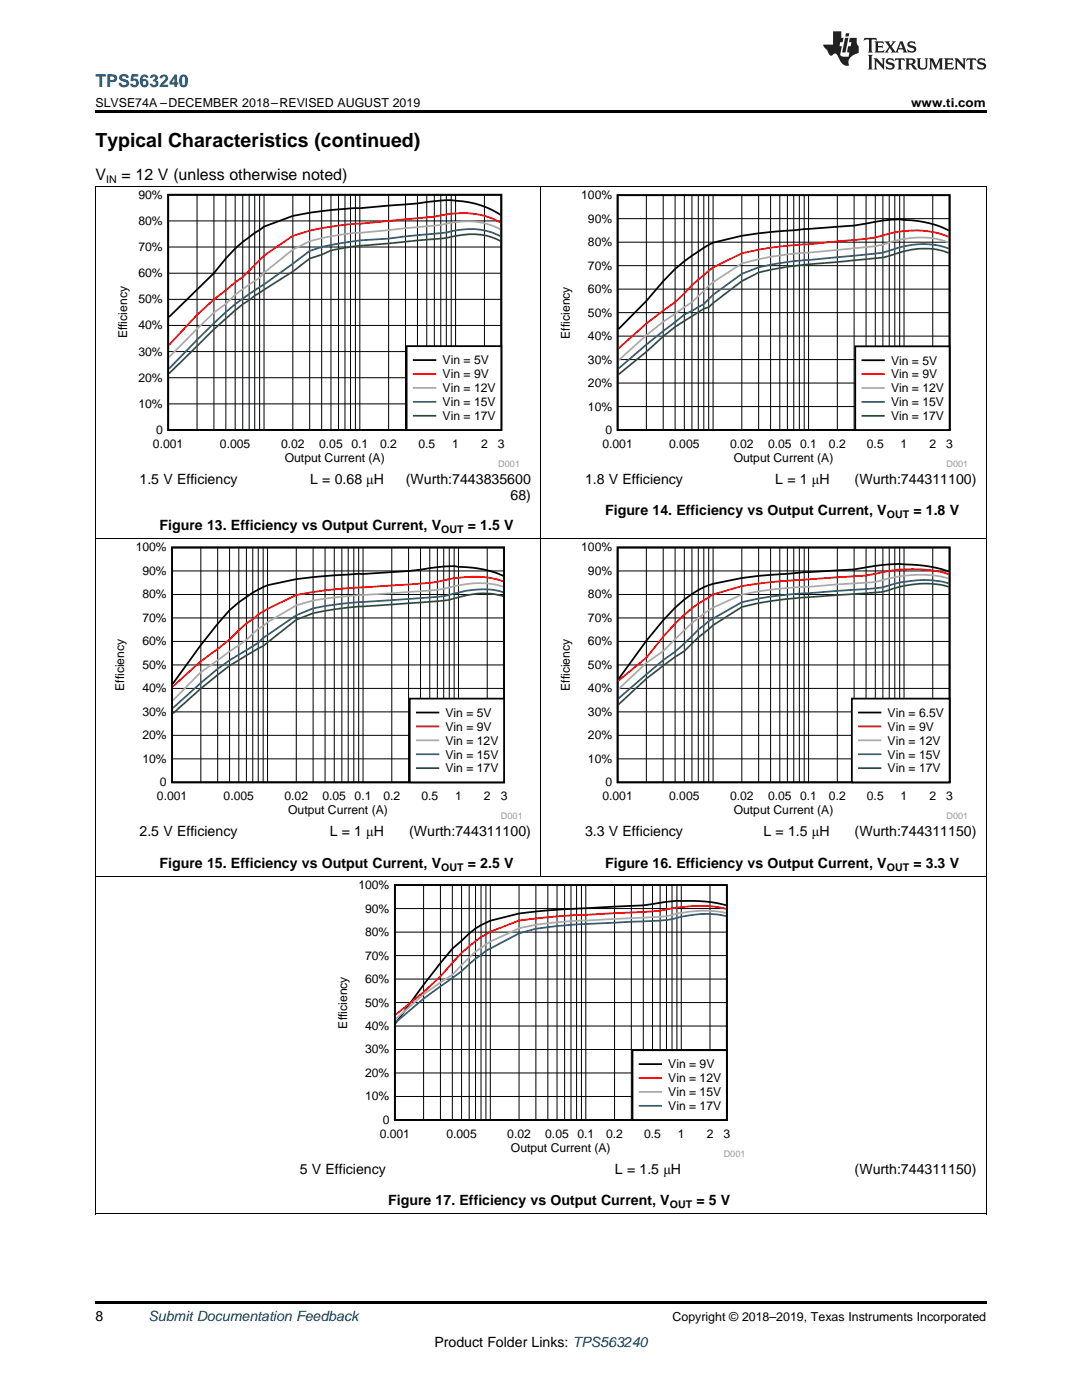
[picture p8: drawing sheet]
<svg xmlns="http://www.w3.org/2000/svg" width="216mm" height="279mm" viewBox="0 0 216 279" stroke-linecap="round" stroke-linejoin="round" font-family="sans-serif">
<path d="M19 242.3h.2zM196.7 242.3h.1zM19 259.7h177.8v.5h-177.8z" fill="#000"/>
<path d="M19.1 174.9v67.4M196.8 174.9v67.4M19 242.3h177.8" fill="none" stroke="#000" stroke-width=".2"/>
<path d="M67.5 175.7h80.9v55.3h-80.9z" fill-rule="evenodd" fill="#fff"/>
<path d="M78.8 176.6h66.2v46.9h-66.2zM144.8 180.7a33.9 33.9 0 0 0-14.6-.3l-1.8 .3-11.5 .6a135.8 135.8 0 0 0-13.3 1l-5.8 1.4a15.5 15.5 0 0 0-5.7 4l-1.8 1.6-2.4 2.9-3.4 4.3-5.5 7.7" fill="none" stroke="#000" stroke-width=".35"/>
<g fill="none" stroke="#000" stroke-width=".2">
<path d="M84.5 176.6v46.9M87.9 176.6v46.9M90.3 176.6v46.9M92.1 176.6v46.9M93.6 176.6v46.9M94.9 176.6v46.9M96 176.6v46.9M97 176.6v46.9M97.8 176.6v46.9M103.6 176.6v46.9M106.9 176.6v46.9M109.3 176.6v46.9"/>
<path d="M111.1 176.6v46.9M112.7 176.6v46.9M113.9 176.6v46.9M115 176.6v46.9M116 176.6v46.9M116.9 176.6v46.9M122.6 176.6v46.9M126 176.6v46.9M128.4 176.6v46.9M130.2 176.6v46.9M131.7 176.6v46.9M133 176.6v46.9"/>
<path d="M134.1 176.6v46.9M135.1 176.6v46.9M135.9 176.6v46.9M141.7 176.6v46.9M78.8 195.4h66.2M78.8 190.7h66.2M78.8 186h66.2M78.8 181.3h66.2M78.8 218.8h66.2M78.8 214.1h66.2M78.8 209.5h66.2M78.8 204.8h66.2"/>
<path d="M78.8 200.1h66.2"/>
</g>
<path d="M144.8 181.4a28.2 28.2 0 0 0-13.1 .4l-14.8 .8a119.3 119.3 0 0 0-13.3 1.1l-5.8 2.2a26.7 26.7 0 0 0-7.5 6.3l-2.4 2.7-3.4 3.1-5.5 4.5" fill="none" stroke="#f00" stroke-width=".35"/>
<path d="M144.8 182.2a24.4 24.4 0 0 0-11.8 .7l-16.1 .8a73.9 73.9 0 0 0-13.3 1.6l-5.8 2.6-.8 .6a19.1 19.1 0 0 0-4.9 4.1l-1.8 2-5.8 3.8-5.5 5" fill="none" stroke="#aaa" stroke-width=".35"/>
<path d="M144.8 182.8a20.8 20.8 0 0 0-10.7 .6l-2.4 .3-19 1a42.8 42.8 0 0 0-9.1 1.6l-6.6 3.5-2.1 1.5a42.1 42.1 0 0 1-7 5.6l-3.4 2.4-5.5 4.7" fill="none" stroke="#295c75" stroke-width=".35"/>
<path d="M126.2 209.6h18.8v13.9h-18.8z" fill-rule="evenodd" fill="#fff"/>
<path d="M126.2 209.6h18.8v13.9h-18.8zM127.6 212.4h4.3" fill="none" stroke="#000" stroke-width=".35"/>
<path d="M127.6 215.1h4.3" fill="none" stroke="#f00" stroke-width=".35"/>
<path d="M127.6 217.9h4.3" fill="none" stroke="#aaa" stroke-width=".35"/>
<path d="M127.6 220.7h4.3" fill="none" stroke="#295c75" stroke-width=".35"/>
<path d="M19.1 107.5v67.4M107.9 107.5v67.4M196.8 107.5v67.4M19 174.9h177.8" fill="none" stroke="#000" stroke-width=".2"/>
<path d="M23 108.3h81v55.3h-81z" fill-rule="evenodd" fill="#fff"/>
<path d="M34.3 109.3h66.3v46.8h-66.3zM100.4 114.9a21.1 21.1 0 0 0-8.9-1.8l-.9-.1-2.1 .1-7 .9-9.1 .6a132.7 132.7 0 0 0-13.3 1l-5.7 1.2-.9 .4a27 27 0 0 0-9.1 7.3l-3.3 4.2-5.6 7.7" fill="none" stroke="#000" stroke-width=".35"/>
<g fill="none" stroke="#000" stroke-width=".2">
<path d="M34.3 118.6h66.3M34.3 113.9h66.3M40.1 109.3v46.8M43.4 109.3v46.8M45.8 109.3v46.8M47.7 109.3v46.8M49.2 109.3v46.8M50.4 109.3v46.8M51.5 109.3v46.8M52.5 109.3v46.8M53.4 109.3v46.8M59.1 109.3v46.8"/>
<path d="M62.5 109.3v46.8M64.9 109.3v46.8M66.7 109.3v46.8M68.2 109.3v46.8M69.5 109.3v46.8M70.6 109.3v46.8M71.6 109.3v46.8M72.4 109.3v46.8M78.2 109.3v46.8M81.5 109.3v46.8M83.9 109.3v46.8M85.8 109.3v46.8"/>
<path d="M87.3 109.3v46.8M88.5 109.3v46.8M89.6 109.3v46.8M90.6 109.3v46.8M91.5 109.3v46.8M97.2 109.3v46.8M34.3 137.4h66.3M34.3 132.7h66.3M34.3 128h66.3M34.3 123.3h66.3M34.3 151.4h66.3M34.3 146.8h66.3"/>
<path d="M34.3 142.1h66.3"/>
</g>
<path d="M100.4 116a20.7 20.7 0 0 0-11.9-.2 32.9 32.9 0 0 1-7 .8l-9.1 .6a83.2 83.2 0 0 0-13.3 1.5l-5.7 2.8-1.9 1.1-1.1 1-1.2 .8-3.4 3.2-5.7 4.4-5.6 5" fill="none" stroke="#f00" stroke-width=".35"/>
<path d="M100.4 117.1a18.3 18.3 0 0 0-10.8 .1 32.4 32.4 0 0 1-8.1 .9l-13.3 1a40.7 40.7 0 0 0-9.1 1.7l-5.7 3.4-.9 .7-1 .6a22.2 22.2 0 0 1-5.7 4.5l-5.7 4.2-5.6 5.6" fill="none" stroke="#aaa" stroke-width=".35"/>
<path d="M100.4 118.2a16.3 16.3 0 0 0-9.8 .3 40.1 40.1 0 0 1-9.1 1l-12 .9-4.6 .5-2.4 .5-3.4 1.4-6.6 4.5-1 1-2.3 1.5a43.8 43.8 0 0 0-9.1 6.5l-5.6 5" fill="none" stroke="#295c75" stroke-width=".35"/>
<path d="M100.4 119a15.5 15.5 0 0 0-9.8 .4 48 48 0 0 1-9.1 1l-12 .9-7 1.1-3.4 1.3-6.6 5.2-3.3 1.9a46.4 46.4 0 0 0-9.1 6.6l-5.6 5" fill="none" stroke="#286b49" stroke-width=".35"/>
<path d="M81.8 139.4h18.8v16.7h-18.8z" fill-rule="evenodd" fill="#fff"/>
<path d="M81.8 139.4h18.8v16.7h-18.8zM83.2 142.2h4.3" fill="none" stroke="#000" stroke-width=".35"/>
<path d="M83.2 145h4.3" fill="none" stroke="#f00" stroke-width=".35"/>
<path d="M83.2 147.7h4.3" fill="none" stroke="#aaa" stroke-width=".35"/>
<path d="M83.2 150.5h4.3" fill="none" stroke="#295c75" stroke-width=".35"/>
<path d="M83.2 153.3h4.3" fill="none" stroke="#286b49" stroke-width=".35"/>
<path d="M111.9 108.3h81v55.3h-81z" fill-rule="evenodd" fill="#fff"/>
<path d="M123.2 109.3h66.3v46.8h-66.3zM189.3 114.1a33 33 0 0 0-16.5-.9l-2.4 .4-9.9 .6-4.9 .4a65.8 65.8 0 0 0-14.2 2.2 22.7 22.7 0 0 0-9.1 7l-3.3 4.1-5.6 7.6" fill="none" stroke="#000" stroke-width=".35"/>
<g fill="none" stroke="#000" stroke-width=".2">
<path d="M123.2 118.6h66.3M123.2 113.9h66.3M129 109.3v46.8M132.3 109.3v46.8M134.7 109.3v46.8M136.6 109.3v46.8M138.1 109.3v46.8M139.3 109.3v46.8M140.4 109.3v46.8M141.4 109.3v46.8M142.3 109.3v46.8M148 109.3v46.8"/>
<path d="M151.4 109.3v46.8M153.8 109.3v46.8M155.6 109.3v46.8M157.1 109.3v46.8M158.4 109.3v46.8M159.5 109.3v46.8M160.5 109.3v46.8M161.3 109.3v46.8M167.1 109.3v46.8M170.4 109.3v46.8M172.8 109.3v46.8M174.7 109.3v46.8"/>
<path d="M176.2 109.3v46.8M177.4 109.3v46.8M178.5 109.3v46.8M179.5 109.3v46.8M180.4 109.3v46.8M186.1 109.3v46.8M123.2 137.4h66.3M123.2 132.7h66.3M123.2 128h66.3M123.2 123.3h66.3M123.2 151.4h66.3M123.2 146.8h66.3"/>
<path d="M123.2 142.1h66.3"/>
</g>
<path d="M189.3 114.6a27.2 27.2 0 0 0-14.6-.1l-1.9 .4-11.5 .7a126.1 126.1 0 0 0-13.3 1.4l-5.7 1.6-.9 .6a30.5 30.5 0 0 0-9.1 7.9l-3.3 4.2-5.6 4.6" fill="none" stroke="#f00" stroke-width=".35"/>
<path d="M189.3 115.5a24.8 24.8 0 0 0-14.6 .7l-13.4 .9a77.3 77.3 0 0 0-13.3 1.6l-5.7 2.6-1.9 1.2a35.3 35.3 0 0 0-5.7 5.1l-2.4 2.3-3.3 2.4-5.6 5.2" fill="none" stroke="#aaa" stroke-width=".35"/>
<path d="M189.3 116.4a21.4 21.4 0 0 0-13.1 .8l-14.9 1.2a69.7 69.7 0 0 0-13.3 1.8l-6.6 3.8a36.1 36.1 0 0 0-4.8 4.4l-1.9 1.7-2.4 1.6-8.9 7.7" fill="none" stroke="#295c75" stroke-width=".35"/>
<path d="M189.3 117.1a19 19 0 0 0-11.9 .6l-1.2 .4-14.9 1.1a71.5 71.5 0 0 0-13.3 1.9l-5.7 3.7-.9 .8a32.7 32.7 0 0 0-4.8 4.3 75.6 75.6 0 0 0-13.2 10.7" fill="none" stroke="#286b49" stroke-width=".35"/>
<path d="M170 139.4h19.5v16.7h-19.5z" fill-rule="evenodd" fill="#fff"/>
<path d="M170 139.4h19.5v16.7h-19.5zM171.4 142.2h4.3" fill="none" stroke="#000" stroke-width=".35"/>
<path d="M171.4 145h4.3" fill="none" stroke="#f00" stroke-width=".35"/>
<path d="M171.4 147.7h4.3" fill="none" stroke="#aaa" stroke-width=".35"/>
<path d="M171.4 150.5h4.3" fill="none" stroke="#295c75" stroke-width=".35"/>
<path d="M171.4 153.3h4.3" fill="none" stroke="#286b49" stroke-width=".35"/>
<path d="M19.1 37.3v70.3M107.9 37.3v70.3M196.8 37.3v70.3M19 107.5h177.8" fill="none" stroke="#000" stroke-width=".2"/>
<path d="M23.6 37.9h79.8v55.4h-79.8z" fill-rule="evenodd" fill="#fff"/>
<path d="M33.6 38.9h66.4v46.9h-66.4zM99.8 42.9a19.1 19.1 0 0 0-13.1-2.7l-3.4 .4-11.5 1a76.2 76.2 0 0 0-13.4 1.5l-5.7 2.1-1.9 1.3a31.9 31.9 0 0 0-8.1 8l-9 8.8" fill="none" stroke="#000" stroke-width=".35"/>
<g fill="none" stroke="#000" stroke-width=".2">
<path d="M39.3 38.9v46.9M42.7 38.9v46.9M45.1 38.9v46.9M46.9 38.9v46.9M48.4 38.9v46.9M49.7 38.9v46.9M50.8 38.9v46.9M51.8 38.9v46.9M52.7 38.9v46.9M58.4 38.9v46.9M61.8 38.9v46.9M64.2 38.9v46.9"/>
<path d="M66 38.9v46.9M67.6 38.9v46.9M68.8 38.9v46.9M69.9 38.9v46.9M70.9 38.9v46.9M71.8 38.9v46.9M77.5 38.9v46.9M80.9 38.9v46.9M83.3 38.9v46.9M85.2 38.9v46.9M86.7 38.9v46.9M88 38.9v46.9"/>
<path d="M89.1 38.9v46.9M90 38.9v46.9M90.9 38.9v46.9M96.7 38.9v46.9M33.6 59.7h66.4M33.6 54.5h66.4M33.6 49.3h66.4M33.6 44.1h66.4M33.6 75.4h66.4M33.6 70.2h66.4M33.6 65h66.4M33.6 80.6h66.4"/>
</g>
<path d="M99.8 44.4a16.1 16.1 0 0 0-11.8-1.4l-1.3 .2-14.9 1.5a50.7 50.7 0 0 0-13.4 2.4l-5.7 3.9-.9 .9a30.1 30.1 0 0 1-4.9 4.5l-4.2 3.4-3.4 3-5.6 6" fill="none" stroke="#f00" stroke-width=".35"/>
<path d="M99.8 45.8a15 15 0 0 0-10.7-1.2l-2.4 .4-16.8 1.6-3.9 .6-4.2 .9-3.4 1.7-5.7 4.6-.9 1-4.9 3.4-1.8 1.8-2.4 1.8-9 8.9" fill="none" stroke="#aaa" stroke-width=".35"/>
<path d="M99.8 47.2a13.9 13.9 0 0 0-10.7-.8l-11.6 1.2-5.7 .4-3 .4a35.7 35.7 0 0 0-7 1.7 141.6 141.6 0 0 1-12.1 8.6 40.3 40.3 0 0 0-7 5.8l-9 9.1" fill="none" stroke="#295c75" stroke-width=".35"/>
<path d="M99.8 48.1a12.2 12.2 0 0 0-8.9-1l-2.9 .5-17.1 1.5-4.9 .9-1.8 .8-2.4 .8-3.4 2.6-7.6 4.8-1.1 .9a45.8 45.8 0 0 0-7 5.8l-9 8.8" fill="none" stroke="#286b49" stroke-width=".35"/>
<path d="M81.1 69.1h18.9v16.7h-18.9z" fill-rule="evenodd" fill="#fff"/>
<path d="M81.1 69.1h18.9v16.7h-18.9zM82.6 71.9h4.3" fill="none" stroke="#000" stroke-width=".35"/>
<path d="M82.6 74.6h4.3" fill="none" stroke="#f00" stroke-width=".35"/>
<path d="M82.6 77.4h4.3" fill="none" stroke="#aaa" stroke-width=".35"/>
<path d="M82.6 80.2h4.3" fill="none" stroke="#295c75" stroke-width=".35"/>
<path d="M82.6 83h4.3" fill="none" stroke="#286b49" stroke-width=".35"/>
<path d="M111.9 38h81v55.3h-81z" fill-rule="evenodd" fill="#fff"/>
<path d="M123.2 39h66.3v46.8h-66.3zM189.3 46a24.2 24.2 0 0 0-16.5-1.4l-2.4 .4-14.8 1.1a65.7 65.7 0 0 0-13.3 2.3 39.2 39.2 0 0 0-13.3 11.7l-5.6 5.6" fill="none" stroke="#000" stroke-width=".35"/>
<g fill="none" stroke="#000" stroke-width=".2">
<path d="M129 39v46.8M132.3 39v46.8M134.7 39v46.8M136.6 39v46.8M138.1 39v46.8M139.3 39v46.8M140.4 39v46.8M141.4 39v46.8M142.3 39v46.8M148 39v46.8M151.4 39v46.8M153.8 39v46.8"/>
<path d="M155.6 39v46.8M157.1 39v46.8M158.4 39v46.8M159.5 39v46.8M160.5 39v46.8M161.3 39v46.8M167.1 39v46.8M170.4 39v46.8M172.8 39v46.8M174.7 39v46.8M176.2 39v46.8M177.4 39v46.8"/>
<path d="M178.5 39v46.8M179.5 39v46.8M180.4 39v46.8M186.1 39v46.8M123.2 57.7h66.3M123.2 53h66.3M123.2 48.3h66.3M123.2 43.6h66.3M123.2 76.4h66.3M123.2 71.8h66.3M123.2 67.1h66.3M123.2 62.4h66.3"/>
<path d="M123.2 81.1h66.3"/>
</g>
<path d="M189.3 47.3a19 19 0 0 0-13.1-.3 38.6 38.6 0 0 1-9.1 1.2l-5.8 .6a69.7 69.7 0 0 0-13.3 1.8l-5.7 2.8-4.2 3.5-3.4 3.4-5.7 4.3-5.6 5" fill="none" stroke="#f00" stroke-width=".35"/>
<path d="M189.3 48.4a17.8 17.8 0 0 0-13.1 .4l-1.5 .3-13.4 1.3a62 62 0 0 0-13.3 2.2l-5.7 3.7-4.2 4-1.5 1a78.9 78.9 0 0 0-13.2 10.6" fill="none" stroke="#aaa" stroke-width=".35"/>
<path d="M189.3 49.6a16.1 16.1 0 0 0-11.9 .4 35.6 35.6 0 0 1-7 1l-13.3 1.3a32.1 32.1 0 0 0-9.1 2.4l-5.7 4.1-1.9 1.9-3.8 2.1-7.6 6-5.6 4.8" fill="none" stroke="#295c75" stroke-width=".35"/>
<path d="M189.3 50.5a14.9 14.9 0 0 0-10.8 .2 16 16 0 0 1-5.7 1l-13.3 1.2-5.7 .9-2.4 .6-3.4 1.7-5.7 4.4-.9 .8-1 .3-1.1 .7a53.9 53.9 0 0 0-10.3 7.9l-5.6 4.5" fill="none" stroke="#286b49" stroke-width=".35"/>
<path d="M170.7 69.1h18.8v16.7h-18.8z" fill-rule="evenodd" fill="#fff"/>
<path d="M170.7 69.1h18.8v16.7h-18.8zM172.1 71.9h4.3" fill="none" stroke="#000" stroke-width=".35"/>
<path d="M172.1 74.7h4.3" fill="none" stroke="#f00" stroke-width=".35"/>
<path d="M172.1 77.4h4.3" fill="none" stroke="#aaa" stroke-width=".35"/>
<path d="M172.1 80.2h4.3" fill="none" stroke="#295c75" stroke-width=".35"/>
<path d="M172.1 83h4.3" fill="none" stroke="#286b49" stroke-width=".35"/>
<path d="M19 37.2h177.8" fill="none" stroke="#000" stroke-width=".2"/>
<path d="M19 22h177.8v.5h-177.8z" fill="#000"/>
<g fill="#231f20">
<path d="M172.5 7.6l-.1 .5 .4-.2h.6v.1v2.1l-.2 .4h.9l-.2-.4v-2.1l.1-.1h.5l.5 .2-.2-.5zM174.5 8.3l.2 .3v1.5l-.2 .4h1.8l.2-.6a1.04 1.04 0 0 1-1.3 .2v-.7h.6l.3 .2v-.6l-.3 .2h-.6v-.6l.8-.1 .4 .3-.2-.5zM176.5 8.3l.9 1.1-.9 1.1h.8l-.2-.2 .4-.7 .5 .7-.2 .2h1.5l-.2-.2 .2-.4h.9l.1 .4-.2 .2h1l-.3-.3-.7-1.9h-.5l-.9 2-.8-1 .9-1h-.8l.1 .3-.4 .5-.3-.6 .1-.2zM179.7 8.6l.4 1h-.7zM181.3 8.4a.63 .63 0 0 0-.2 .7 .63 .63 0 0 0 .6 .4l.6 .2 .1 .2a.75 .75 0 0 1-.7 .4 .75 .75 0 0 1-.6-.5l.1 .7 .1-.1a1.11 1.11 0 0 0 1.5-.6 1.13 1.13 0 0 0-1.2-.8l-.1-.4a1.04 1.04 0 0 1 1.2 .2l-.2-.5-.2 .1-.4-.2zM173.2 10.9l.2 .4v2.2l-.2 .4h1l-.3-.4v-2.2l.3-.4zM174.3 11.6l.3 .4v1.5l-.3 .4h.8l-.2-.4v-1.3l1.5 1.7v-1.9l.2-.4h-.7l.2 .4v.9l-1.1-1.3zM177 11.8a.62 .62 0 0 0-.2 .7 .62 .62 0 0 0 .6 .4l.6 .1 .1 .3a.76 .76 0 0 1-.7 .3 .76 .76 0 0 1-.7-.4l.2 .7 .1-.1a1.11 1.11 0 0 0 1.5-.6 1.13 1.13 0 0 0-1.2-.8l-.1-.4a1.04 1.04 0 0 1 1.2 .2l-.2-.6-.2 .1-.5-.1zM178.7 11.6l-.2 .6a.61 .61 0 0 1 .8-.3v1.6l-.2 .4h.9l-.2-.4v-1.6a.63 .63 0 0 1 .7 .3l-.1-.6zM180.6 11.6l.3 .4v1.5l-.3 .4h1l-.2-.2-.1-.8 .6 .2a.76 .76 0 0 0 1.2 .7l-1-1a.58 .58 0 0 0 .6-.5 .58 .58 0 0 0-.5-.6zM181.4 11.9h.1a.45 .45 0 0 1 .5 .1 .45 .45 0 0 1 .1 .5l-.8 .2zM182.9 11.6l.2 .2a2.17 2.17 0 0 0 .3 1.9 .99 .99 0 0 0 1.6-.6v-1.1l.2-.4h-.7l.2 .2a1.92 1.92 0 0 1-.2 1.8 .6 .6 0 0 1-.9-.5v-1.1l.2-.4zM185.4 11.6l.2 .4v1.5l-.2 .4h.7l-.2-.4v-1.4l.8 1.8 .8-1.8v1.4l-.2 .4h.9l-.2-.4v-1.5l.2-.4h-.8l-.6 1.5-.6-1.5zM188.4 11.6l.2 .4v1.5l-.2 .4h1.8l.1-.6a1.04 1.04 0 0 1-1.2 .1v-.6h.5l.4 .2v-.6l-.4 .2h-.5v-.7h.8l.3 .3-.1-.6zM190.5 11.6l.2 .4v1.5l-.2 .4h.7l-.2-.4v-1.3l1.5 1.7v-1.9l.2-.4h-.7l.2 .4v.9l-1.1-1.3zM192.9 11.6l-.1 .6a.61 .61 0 0 1 .7-.3l.1 1.6-.3 .4h1l-.3-.4 .1-1.6a.63 .63 0 0 1 .7 .3l-.1-.6zM195.2 11.8a.62 .62 0 0 0-.2 .7 .62 .62 0 0 0 .6 .4l.6 .1 .1 .3a.76 .76 0 0 1-.7 .3 .76 .76 0 0 1-.6-.4l.1 .7 .1-.1a1.11 1.11 0 0 0 1.6-.6 1.13 1.13 0 0 0-1.3-.8l-.1-.4a1.04 1.04 0 0 1 1.2 .2l-.1-.6-.2 .1-.5-.1z"/>
<path d="M166.2 6.3v2.6h-1.9v.4l.8 .9a.91 .91 0 0 0 1 .8 .56 .56 0 0 1 .5-.3 .56 .56 0 0 1 .5 .3l.4 .8a1.53 1.53 0 0 0 1.9 1.2 1.54 1.54 0 0 1 1-2.1l.9-.3v-1.4a1.52 1.52 0 0 1-.4-1.6h-1.3l-.2 .8h.5l-.2 .8h-.5l-.1 1v.2l.4 .1-.2 .8a1.93 1.93 0 0 1-1.6-.3l.3-1.8h-.5l.2-.8h.4l.2-.8h-.4v-1.3zM168.6 7.6l-.6 2.9h.7l.6-2.9zM168.8 6.6l-.1 .7h.6l.2-.7z"/>
</g>
<text font-size="3.9" x="19" y="29.3">Typical Characteristics (continued)</text>
<text font-size="3.5" fill="#00f" x="19" y="17.3">TPS563240</text>
<g font-size="3.2">
<text x="19" y="36">V</text>
<text x="24.2" y="36">= 12 V (unless otherwise noted)</text>
</g>
<g font-size="2.8">
<text x="27.8" y="96.5">1.5 V Efficiency</text>
<text x="61.9" y="96.5">L = 0.68 μH</text>
<text x="81" y="96.5">(Wurth:7443835600</text>
<text x="101.9" y="99.7">68)</text>
<text x="116.7" y="96.5">1.8 V Efficiency</text>
<text x="154.7" y="96.5">L = 1 μH</text>
<text x="170.5" y="96.5">(Wurth:744311100)</text>
<text x="31.9" y="105.8">Figure 13. Efficiency vs Output Current, V</text>
<text x="93.3" y="105.8">= 1.5 V</text>
<text x="120.8" y="102.9">Figure 14. Efficiency vs Output Current, V</text>
<text x="182.2" y="102.9">= 1.8 V</text>
<text x="27.8" y="166.8">2.5 V Efficiency</text>
<text x="65.8" y="166.8">L = 1 μH</text>
<text x="81.6" y="166.8">(Wurth:744311100)</text>
<text x="116.7" y="166.8">3.3 V Efficiency</text>
<text x="152.3" y="166.8">L = 1.5 μH</text>
<text x="170.5" y="166.8">(Wurth:744311150)</text>
<text x="31.9" y="173.2">Figure 15. Efficiency vs Output Current, V</text>
<text x="93.3" y="173.2">= 2.5 V</text>
<text x="120.8" y="173.2">Figure 16. Efficiency vs Output Current, V</text>
<text x="182.2" y="173.2">= 3.3 V</text>
<text x="59.8" y="234.2">5 V Efficiency</text>
<text x="122.7" y="234.2">L = 1.5 μH</text>
<text x="170.5" y="234.2">(Wurth:744311150)</text>
<text x="77.5" y="240.6">Figure 17. Efficiency vs Output Current, V</text>
<text x="139" y="240.6">= 5 V</text>
<text x="19" y="263.6">8</text>
<text x="86.7" y="268.9">Product Folder Links: TPS563240</text>
</g>
<text font-size="2.8" fill="#0000c8" x="29.6" y="263.6">Submit Documentation Feedback</text>
<g font-size="2.5">
<text x="19" y="21.4">SLVSE74A –DECEMBER 2018–REVISED AUGUST 2019</text>
<text x="181.8" y="21.4">www.ti.com</text>
<text x="134.2" y="263.6">Copyright © 2018–2019, Texas Instruments Incorporated</text>
</g>
<g font-size="2.4">
<text x="27.6" y="39.7">90%</text>
<text x="116" y="39.7">100%</text>
<text x="27.6" y="44.9">80%</text>
<text x="117.3" y="44.4">90%</text>
<text x="27.6" y="50.1">70%</text>
<text x="117.3" y="53.8">70%</text>
<text x="117.3" y="49.1">80%</text>
<text x="27.6" y="55.3">60%</text>
<text x="117.3" y="58.5">60%</text>
<text x="27.6" y="65.7">40%</text>
<text x="27.6" y="60.5">50%</text>
<text x="117.3" y="63.2">50%</text>
<text x="25.3" y="67.6" transform="rotate(-90 25.3 67.6)">Efficiency</text>
<text x="27.6" y="71">30%</text>
<text x="113.7" y="67.6" transform="rotate(-90 113.7 67.6)">Efficiency</text>
<text x="117.3" y="67.9">40%</text>
<text x="27.6" y="76.2">20%</text>
<text x="88.3" y="72.7">Vin = 5V</text>
<text x="88.3" y="75.5">Vin = 9V</text>
<text x="117.3" y="77.2">20%</text>
<text x="117.3" y="72.6">30%</text>
<text x="177.8" y="72.7">Vin = 5V</text>
<text x="177.8" y="75.5">Vin = 9V</text>
<text x="27.6" y="81.4">10%</text>
<text x="88.3" y="78.3">Vin = 12V</text>
<text x="88.3" y="81.1">Vin = 15V</text>
<text x="88.3" y="83.8">Vin = 17V</text>
<text x="117.3" y="81.9">10%</text>
<text x="177.8" y="78.3">Vin = 12V</text>
<text x="177.8" y="81.1">Vin = 15V</text>
<text x="177.8" y="83.8">Vin = 17V</text>
<text x="30.5" y="89.4">0.001</text>
<text x="31.1" y="86.6">0</text>
<text x="43.9" y="89.4">0.005</text>
<text x="56.1" y="89.4">0.02</text>
<text x="63.7" y="89.4">0.05</text>
<text x="70.1" y="89.4">0.1</text>
<text x="75.9" y="89.4">0.2</text>
<text x="83.5" y="89.4">0.5</text>
<text x="90.2" y="89.4">1</text>
<text x="96" y="89.4">2</text>
<text x="99.4" y="89.4">3</text>
<text x="120.2" y="89.4">0.001</text>
<text x="120.8" y="86.6">0</text>
<text x="133.5" y="89.4">0.005</text>
<text x="145.7" y="89.4">0.02</text>
<text x="153.2" y="89.4">0.05</text>
<text x="159.7" y="89.4">0.1</text>
<text x="165.4" y="89.4">0.2</text>
<text x="173" y="89.4">0.5</text>
<text x="179.7" y="89.4">1</text>
<text x="185.5" y="89.4">2</text>
<text x="188.8" y="89.4">3</text>
<text x="56.8" y="92.2">Output Current (A)</text>
<text x="146.4" y="92.2">Output Current (A)</text>
<text x="27.1" y="110.1">100%</text>
<text x="116" y="110.1">100%</text>
<text x="28.4" y="119.4">80%</text>
<text x="28.4" y="114.7">90%</text>
<text x="117.3" y="119.4">80%</text>
<text x="117.3" y="114.7">90%</text>
<text x="28.4" y="124.1">70%</text>
<text x="117.3" y="124.1">70%</text>
<text x="28.4" y="128.8">60%</text>
<text x="117.3" y="128.8">60%</text>
<text x="24.8" y="137.9" transform="rotate(-90 24.8 137.9)">Efficiency</text>
<text x="28.4" y="133.5">50%</text>
<text x="113.7" y="137.9" transform="rotate(-90 113.7 137.9)">Efficiency</text>
<text x="117.3" y="133.5">50%</text>
<text x="28.4" y="142.9">30%</text>
<text x="28.4" y="138.2">40%</text>
<text x="88.9" y="143.1">Vin = 5V</text>
<text x="117.3" y="142.9">30%</text>
<text x="117.3" y="138.2">40%</text>
<text x="177.1" y="143.1">Vin = 6.5V</text>
<text x="28.4" y="147.6">20%</text>
<text x="88.9" y="145.8">Vin = 9V</text>
<text x="88.9" y="148.6">Vin = 12V</text>
<text x="117.3" y="147.6">20%</text>
<text x="177.1" y="145.8">Vin = 9V</text>
<text x="177.1" y="148.6">Vin = 12V</text>
<text x="28.4" y="152.2">10%</text>
<text x="88.9" y="151.4">Vin = 15V</text>
<text x="88.9" y="154.2">Vin = 17V</text>
<text x="117.3" y="152.2">10%</text>
<text x="177.1" y="151.4">Vin = 15V</text>
<text x="177.1" y="154.2">Vin = 17V</text>
<text x="31.3" y="159.7">0.001</text>
<text x="31.9" y="156.9">0</text>
<text x="44.6" y="159.7">0.005</text>
<text x="56.8" y="159.7">0.02</text>
<text x="64.3" y="159.7">0.05</text>
<text x="70.8" y="159.7">0.1</text>
<text x="76.5" y="159.7">0.2</text>
<text x="84.1" y="159.7">0.5</text>
<text x="90.8" y="159.7">1</text>
<text x="96.6" y="159.7">2</text>
<text x="99.9" y="159.7">3</text>
<text x="120.2" y="159.7">0.001</text>
<text x="120.8" y="156.9">0</text>
<text x="133.5" y="159.7">0.005</text>
<text x="145.7" y="159.7">0.02</text>
<text x="153.2" y="159.7">0.05</text>
<text x="159.7" y="159.7">0.1</text>
<text x="165.4" y="159.7">0.2</text>
<text x="173" y="159.7">0.5</text>
<text x="179.7" y="159.7">1</text>
<text x="185.5" y="159.7">2</text>
<text x="188.8" y="159.7">3</text>
<text x="57.5" y="162.5">Output Current (A)</text>
<text x="146.4" y="162.5">Output Current (A)</text>
<text x="71.5" y="177.4">100%</text>
<text x="72.9" y="182.1">90%</text>
<text x="72.9" y="191.5">70%</text>
<text x="72.9" y="186.8">80%</text>
<text x="72.9" y="196.2">60%</text>
<text x="72.9" y="200.9">50%</text>
<text x="69.3" y="205.3" transform="rotate(-90 69.3 205.3)">Efficiency</text>
<text x="72.9" y="205.6">40%</text>
<text x="72.9" y="214.9">20%</text>
<text x="72.9" y="210.2">30%</text>
<text x="133.3" y="213.2">Vin = 9V</text>
<text x="133.3" y="216">Vin = 12V</text>
<text x="72.9" y="219.6">10%</text>
<text x="133.3" y="218.8">Vin = 15V</text>
<text x="133.3" y="221.5">Vin = 17V</text>
<text x="75.8" y="227.1">0.001</text>
<text x="76.4" y="224.3">0</text>
<text x="89.1" y="227.1">0.005</text>
<text x="101.2" y="227.1">0.02</text>
<text x="108.8" y="227.1">0.05</text>
<text x="115.2" y="227.1">0.1</text>
<text x="121" y="227.1">0.2</text>
<text x="128.5" y="227.1">0.5</text>
<text x="135.3" y="227.1">1</text>
<text x="141" y="227.1">2</text>
<text x="144.4" y="227.1">3</text>
<text x="102" y="229.9">Output Current (A)</text>
</g>
<g font-size="2.1">
<text x="21.2" y="36.6">IN</text>
<text x="88.1" y="106.4">OUT</text>
<text x="177" y="103.4">OUT</text>
<text x="88.1" y="173.7">OUT</text>
<text x="177" y="173.7">OUT</text>
<text x="133.7" y="241.1">OUT</text>
</g>
<g font-size="1.8" fill="#999">
<text x="99.4" y="93.2">D001</text>
<text x="188.9" y="93.2">D001</text>
<text x="100" y="163.5">D001</text>
<text x="188.9" y="163.5">D001</text>
<text x="144.4" y="230.9">D001</text>
</g>
</svg>
